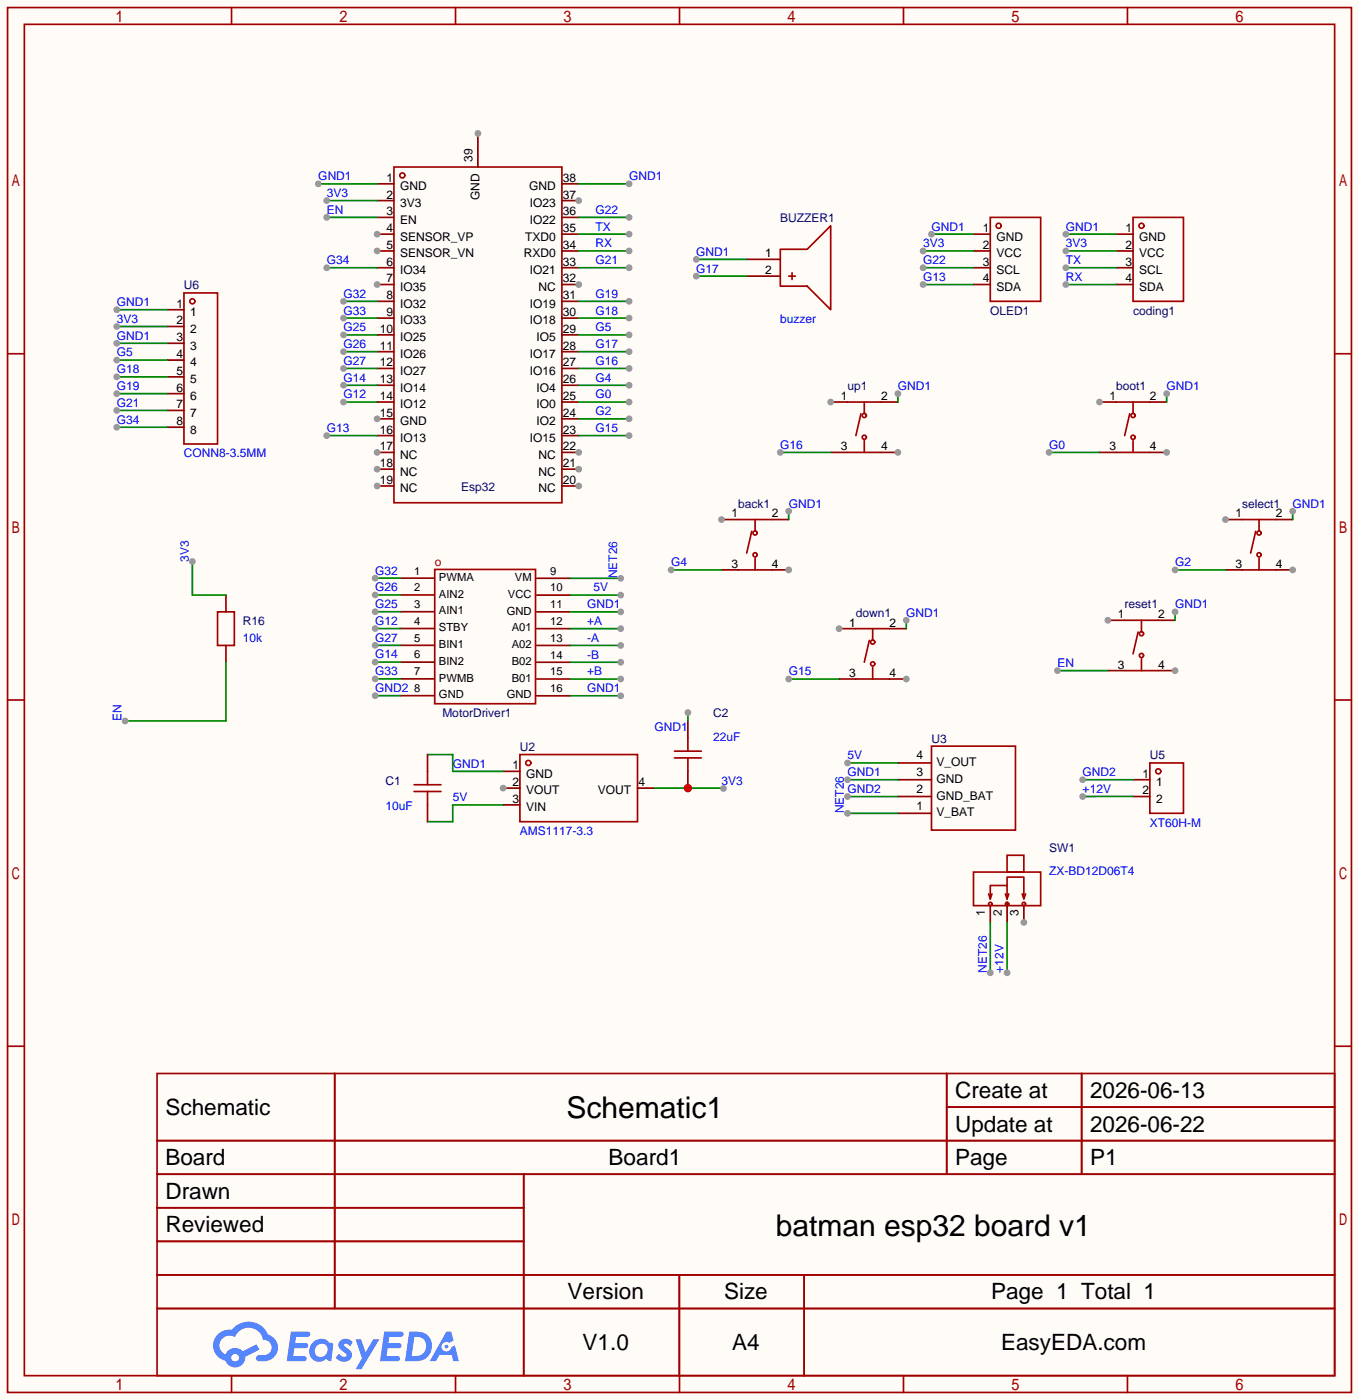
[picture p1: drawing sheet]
<svg xmlns="http://www.w3.org/2000/svg" width="205mm" height="212mm" viewBox="0 0 205 212" stroke-linecap="round" stroke-linejoin="round" font-family="sans-serif">
<path d="M0 0h205.5v211.8h-205.5z" fill="#fffcf7"/>
<g fill="none" stroke="#a10000" stroke-width=".25">
<path d="M1.1 1.1h203.2v209.6h-203.2zM3.7 3.7h198.1v204.5h-198.1zM35 1.1v2.6M68.9 1.1v2.6M102.7 1.1v2.6M136.6 1.1v2.6M170.5 1.1v2.6M1.1 53.5h2.6M201.8 53.5h2.5M1.1 105.9h2.6M201.8 105.9h2.5M1.1 158.3h2.6"/>
<path d="M201.8 158.3h2.5M23.7 162.4h178.1v45.8h-178.1zM23.7 172.6h178.1M23.7 177.7h178.1M50.6 162.4v35.6M79.2 177.7v30.5M143.1 162.4v15.3M143.1 167.5h58.7M163.5 162.4v15.3M23.7 182.8h55.5M23.7 192.9h178.1M23.7 187.8h55.5"/>
<path d="M23.7 198h178.1M102.7 192.9v15.3M121.6 192.9v15.3M35 208.2v2.5M68.9 208.2v2.5M102.7 208.2v2.5M136.6 208.2v2.5M170.5 208.2v2.5"/>
</g>
<g fill="#5487ff">
<path d="M51.5 202.8a1.3 1.3 0 0 1 1.8 .3l-.4 .6a.54 .54 0 0 0-.9-.2l.1 .1a2.32 2.32 0 0 1 1.1 1.4 1.36 1.36 0 0 1-1.1 1.1 1.36 1.36 0 0 1-1.4-.7l.6-.6a.7 .7 0 0 0 1.1 .3l-.1-.2a2.4 2.4 0 0 1-1.1-1.4l.1-.5z"/>
<path d="M53.8 202.7h.8l.7 1.9 1.2-1.9h.9l-2.7 4.5h-.9l.9-1.7z"/>
<path d="M44 201.5h1.6a1.31 1.31 0 0 1 1.3 .2 .4 .4 0 0 1-.4 .6h-1.7l-.2 .9h1.7a.4 .4 0 0 1 .3 .4 .4 .4 0 0 1-.4 .4h-1.7l-.2 1.2h.9a1.23 1.23 0 0 1 1.1 .2 .39 .39 0 0 1-.3 .6h-2.7z"/>
<path d="M58.1 201.5h1.6a1.32 1.32 0 0 1 1.3 .2 .39 .39 0 0 1-.4 .6h-1.7l-.2 .9h1.7a.4 .4 0 0 1 .3 .4 .4 .4 0 0 1-.4 .4h-1.7l-.2 1.2h.9a1.23 1.23 0 0 1 1.1 .2 .39 .39 0 0 1-.3 .6h-2.6z"/>
<path d="M67.5 201.5h.7l.4 1.3-.7 .4a.75 .75 0 0 0-1.1 .3 .75 .75 0 0 0 .5 1 .75 .75 0 0 0 1-.6l.5-.3 .6 2.4h-.9l-.2-1h-1.9l-.5 1h-.9z"/>
<path d="M61.9 201.5l-.7 4.5h1.5a2.27 2.27 0 0 0 2.5-1.7 2.27 2.27 0 0 0-1.3-2.7zM62.7 202.3a1.5 1.5 0 0 1 1.8 1.5 1.5 1.5 0 0 1-2 1.4h-.3z"/>
<path d="M47.3 203.1a1.62 1.62 0 0 0-.4 2.1 1.62 1.62 0 0 0 2 .7l.4-.3 .4 .3 .4 .1 .3-2.5-.2-.3h-.1a.57 .57 0 0 1-.6-.4 1.73 1.73 0 0 0-2.2 .3zM47.9 203.6a.96 .96 0 0 1 1.5 0 .96 .96 0 0 1-.3 1.5 .95 .95 0 0 1-1.3-.1 .95 .95 0 0 1 .1-1.4z"/>
<path d="M32.9 201.9a2.37 2.37 0 0 0 1.2 4 1.54 1.54 0 0 0 1.7 1 1.54 1.54 0 0 0 1.3-1.6l2.1-1.1-.4-.8-2.1 1.1a1.57 1.57 0 0 0-2.6 .4 1.5 1.5 0 0 1-.7-2.1 1.5 1.5 0 0 1 2.1-.5 2.23 2.23 0 0 1 2.3-1.4 2.23 2.23 0 0 1 2 1.8 1.16 1.16 0 0 1 1.3 1.1 1.16 1.16 0 0 1-1.1 1.3h-.7a.47 .47 0 0 0-.6 .3 .47 .47 0 0 0 .4 .6 2.26 2.26 0 0 0 2.9-2.5 2.12 2.12 0 0 0-1.5-1.6 3.2 3.2 0 0 0-5.4-.7h-.4a2.55 2.55 0 0 0-1.8 .7zM35 205.4a.58 .58 0 0 1 1.1 0 .58 .58 0 0 1-1.1 0z"/>
<circle cx="67.5" cy="203.8" r=".28"/>
</g>
<g fill="none" stroke="#a10000" stroke-width=".25">
<path d="M59.6 25.3h25.4v50.8h-25.4z"/>
<circle cx="60.8" cy="26.5" r=".38"/>
</g>
<path d="M57 27.8h2.6M57 30.4h2.6M57 32.9h2.6M57 35.4h2.6" fill="none" stroke="#870000" stroke-width=".25"/>
<circle cx="57" cy="35.4" r=".51" fill="#999"/>
<path d="M57 38h2.6" fill="none" stroke="#870000" stroke-width=".25"/>
<circle cx="57" cy="38" r=".51" fill="#999"/>
<path d="M57 40.5h2.6M57 43.1h2.6" fill="none" stroke="#870000" stroke-width=".25"/>
<circle cx="57" cy="43.1" r=".51" fill="#999"/>
<path d="M57 45.6h2.6M57 48.1h2.6M57 50.7h2.6M57 53.2h2.6M57 55.8h2.6M57 58.3h2.6M57 60.8h2.6M57 63.4h2.6" fill="none" stroke="#870000" stroke-width=".25"/>
<circle cx="57" cy="63.4" r=".51" fill="#999"/>
<path d="M57 65.9h2.6M57 68.5h2.6" fill="none" stroke="#870000" stroke-width=".25"/>
<circle cx="57" cy="68.5" r=".51" fill="#999"/>
<path d="M57 71h2.6" fill="none" stroke="#870000" stroke-width=".25"/>
<circle cx="57" cy="71" r=".51" fill="#999"/>
<path d="M57 73.5h2.6" fill="none" stroke="#870000" stroke-width=".25"/>
<circle cx="57" cy="73.5" r=".51" fill="#999"/>
<path d="M85 73.5h2.5" fill="none" stroke="#870000" stroke-width=".25"/>
<circle cx="87.5" cy="73.5" r=".51" fill="#999"/>
<path d="M85 71h2.5" fill="none" stroke="#870000" stroke-width=".25"/>
<circle cx="87.5" cy="71" r=".51" fill="#999"/>
<path d="M85 68.5h2.5" fill="none" stroke="#870000" stroke-width=".25"/>
<circle cx="87.5" cy="68.5" r=".51" fill="#999"/>
<path d="M85 58.3h2.5M85 55.8h2.5M85 53.2h2.5M85 50.7h2.5M85 48.1h2.5M85 45.6h2.5M85 43.1h2.5M85 65.9h2.5M85 63.4h2.5M85 60.8h2.5" fill="none" stroke="#870000" stroke-width=".25"/>
<circle cx="87.5" cy="43.1" r=".51" fill="#999"/>
<path d="M85 38h2.5M85 35.4h2.5M85 32.9h2.5M85 30.4h2.5M85 40.5h2.5" fill="none" stroke="#870000" stroke-width=".25"/>
<circle cx="87.5" cy="30.4" r=".51" fill="#999"/>
<path d="M72.3 20.2v5.1M85 27.8h2.5" fill="none" stroke="#870000" stroke-width=".25"/>
<circle cx="72.3" cy="20.2" r=".51" fill="#999"/>
<g fill="none" stroke="#a10000" stroke-width=".25">
<path d="M149.7 32.9h7.7v12.7h-7.7zM129.4 95.1h5.1M131.4 96.9l-.7 3.3M132 95.1v1.8M129.4 102.7h5.1M132 101v1.7"/>
<circle cx="151" cy="34.2" r=".38"/>
<circle cx="132" cy="97.2" r=".32"/>
<circle cx="132" cy="100.5" r=".32"/>
</g>
<path d="M147.2 35.4h2.5M147.2 38h2.5M147.2 40.5h2.5M147.2 43.1h2.5M126.9 95.1h2.5M134.5 95.1h2.5" fill="none" stroke="#870000" stroke-width=".25"/>
<circle cx="126.9" cy="95.1" r=".51" fill="#999"/>
<path d="M134.5 102.7h2.5" fill="none" stroke="#870000" stroke-width=".25"/>
<circle cx="137" cy="102.7" r=".51" fill="#999"/>
<path d="M125.6 60.8h2.5M133.2 60.8h2.6M126.9 102.7h2.5" fill="none" stroke="#870000" stroke-width=".25"/>
<g fill="none" stroke="#a10000" stroke-width=".25">
<path d="M128.1 68.5h5.1M128.1 60.8h5.1M130.2 62.6l-.8 3.3M130.7 60.8v1.8M130.7 66.7v1.8"/>
<circle cx="130.7" cy="66.2" r=".32"/>
<circle cx="130.7" cy="62.9" r=".32"/>
</g>
<circle cx="125.6" cy="60.8" r=".51" fill="#999"/>
<path d="M133.2 68.5h2.6" fill="none" stroke="#870000" stroke-width=".25"/>
<circle cx="135.8" cy="68.5" r=".51" fill="#999"/>
<path d="M109.1 78.6h2.5M116.7 78.6h2.6M125.6 68.5h2.5" fill="none" stroke="#870000" stroke-width=".25"/>
<g fill="none" stroke="#a10000" stroke-width=".25">
<path d="M111.6 78.6h5.1M114.2 78.6v1.8M111.6 86.2h5.1M113.7 80.4l-.8 3.3M114.2 84.5v1.7"/>
<circle cx="114.2" cy="83.9" r=".32"/>
<circle cx="114.2" cy="80.6" r=".32"/>
</g>
<circle cx="109.1" cy="78.6" r=".51" fill="#999"/>
<path d="M116.7 86.2h2.6" fill="none" stroke="#870000" stroke-width=".25"/>
<circle cx="119.3" cy="86.2" r=".51" fill="#999"/>
<path d="M109.1 86.2h2.5M167.5 93.9h2.6M175.1 93.9h2.6" fill="none" stroke="#870000" stroke-width=".25"/>
<g fill="none" stroke="#a10000" stroke-width=".25">
<path d="M170.1 93.9h5M172.1 95.6l-.8 3.3M172.6 93.9v1.7M172.6 99.7v1.8M170.1 101.5h5"/>
<circle cx="172.6" cy="99.2" r=".32"/>
<circle cx="172.6" cy="95.9" r=".32"/>
</g>
<circle cx="167.5" cy="93.9" r=".51" fill="#999"/>
<path d="M175.1 101.5h2.6" fill="none" stroke="#870000" stroke-width=".25"/>
<circle cx="177.7" cy="101.5" r=".51" fill="#999"/>
<path d="M166.2 60.8h2.6M173.9 60.8h2.5M167.5 101.5h2.6" fill="none" stroke="#870000" stroke-width=".25"/>
<g fill="none" stroke="#a10000" stroke-width=".25">
<path d="M168.8 68.5h5.1M168.8 60.8h5.1M170.8 62.6l-.7 3.3M171.3 60.8v1.8M171.3 66.7v1.8"/>
<circle cx="171.3" cy="66.2" r=".32"/>
<circle cx="171.3" cy="62.9" r=".32"/>
</g>
<circle cx="166.2" cy="60.8" r=".51" fill="#999"/>
<path d="M173.9 68.5h2.5" fill="none" stroke="#870000" stroke-width=".25"/>
<circle cx="176.4" cy="68.5" r=".51" fill="#999"/>
<path d="M166.2 68.5h2.6M185.3 78.6h2.5M192.9 78.6h2.6" fill="none" stroke="#870000" stroke-width=".25"/>
<g fill="none" stroke="#a10000" stroke-width=".25">
<path d="M187.8 78.6h5.1M190.4 78.6v1.8M187.8 86.2h5.1M189.9 80.4l-.8 3.3M190.4 84.5v1.7"/>
<circle cx="190.4" cy="83.9" r=".32"/>
<circle cx="190.4" cy="80.6" r=".32"/>
</g>
<circle cx="185.3" cy="78.6" r=".51" fill="#999"/>
<path d="M192.9 86.2h2.6" fill="none" stroke="#870000" stroke-width=".25"/>
<circle cx="195.5" cy="86.2" r=".51" fill="#999"/>
<g fill="none" stroke="#870000" stroke-width=".25">
<path d="M60.5 95.1h5.1M60.5 92.6h5.1M60.5 87.5h5.1M60.5 90h5.1M60.5 97.6h5.1M81.2 97.7h5M81.2 95.1h5M81.2 92.6h5M81.2 90h5M81.2 87.5h5M185.3 86.2h2.5M60.5 105.3h5.1"/>
<path d="M60.5 100.2h5.1M60.5 102.7h5.1M81.2 105.3h5M81.2 102.7h5M81.2 100.2h5"/>
</g>
<path d="M65.7 86.2h15.3v20.3h-15.3z" fill="none" stroke="#a10000" stroke-width=".25"/>
<path d="M87.5 27.8h7.6" fill="none" stroke="#008700" stroke-width=".25"/>
<circle cx="95.1" cy="27.8" r=".51" fill="#999"/>
<path d="M48.1 27.8h8.9" fill="none" stroke="#008700" stroke-width=".25"/>
<circle cx="48.1" cy="27.8" r=".51" fill="#999"/>
<path d="M56.7 105.3h3.8" fill="none" stroke="#008700" stroke-width=".25"/>
<circle cx="56.7" cy="105.3" r=".51" fill="#999"/>
<path d="M56.7 87.5h3.8" fill="none" stroke="#008700" stroke-width=".25"/>
<circle cx="56.7" cy="87.5" r=".51" fill="#999"/>
<path d="M51.9 45.6h5.1" fill="none" stroke="#008700" stroke-width=".25"/>
<circle cx="51.9" cy="45.6" r=".51" fill="#999"/>
<path d="M56.7 90h3.8" fill="none" stroke="#008700" stroke-width=".25"/>
<circle cx="56.7" cy="90" r=".51" fill="#999"/>
<path d="M56.7 92.6h3.8" fill="none" stroke="#008700" stroke-width=".25"/>
<circle cx="56.7" cy="92.6" r=".51" fill="#999"/>
<path d="M56.7 95.1h3.8" fill="none" stroke="#008700" stroke-width=".25"/>
<circle cx="56.7" cy="95.1" r=".51" fill="#999"/>
<path d="M56.7 97.6h3.8" fill="none" stroke="#008700" stroke-width=".25"/>
<circle cx="56.7" cy="97.6" r=".51" fill="#999"/>
<path d="M51.9 53.2h5.1" fill="none" stroke="#008700" stroke-width=".25"/>
<circle cx="51.9" cy="53.2" r=".51" fill="#999"/>
<path d="M56.7 100.2h3.8" fill="none" stroke="#008700" stroke-width=".25"/>
<circle cx="56.7" cy="100.2" r=".51" fill="#999"/>
<path d="M56.7 102.7h3.8" fill="none" stroke="#008700" stroke-width=".25"/>
<circle cx="56.7" cy="102.7" r=".51" fill="#999"/>
<path d="M51.9 50.7h5.1" fill="none" stroke="#008700" stroke-width=".25"/>
<circle cx="51.9" cy="50.7" r=".51" fill="#999"/>
<path d="M51.9 60.8h5.1" fill="none" stroke="#008700" stroke-width=".25"/>
<circle cx="51.9" cy="60.8" r=".51" fill="#999"/>
<path d="M51.9 55.8h5.1" fill="none" stroke="#008700" stroke-width=".25"/>
<circle cx="51.9" cy="55.8" r=".51" fill="#999"/>
<path d="M51.9 58.3h5.1" fill="none" stroke="#008700" stroke-width=".25"/>
<circle cx="51.9" cy="58.3" r=".51" fill="#999"/>
<path d="M51.9 48.1h5.1" fill="none" stroke="#008700" stroke-width=".25"/>
<circle cx="51.9" cy="48.1" r=".51" fill="#999"/>
<g fill="none" stroke="#a10000" stroke-width=".25">
<path d="M78.6 114.2h17.8v10.1h-17.8z"/>
<circle cx="79.9" cy="115.4" r=".38"/>
</g>
<path d="M76.1 116.7h2.5M76.1 119.3h2.5" fill="none" stroke="#870000" stroke-width=".25"/>
<circle cx="76.1" cy="119.3" r=".51" fill="#999"/>
<path d="M96.4 119.3h2.5M135.8 118h5M135.8 115.4h5M171.3 118h2.6M76.1 121.8h2.5M135.8 123.1h5M135.8 120.5h5M171.3 120.5h2.6" fill="none" stroke="#870000" stroke-width=".25"/>
<g fill="none" stroke="#a10000" stroke-width=".25">
<path d="M140.8 112.9h12.7v12.7h-12.7zM173.9 115.4h5v7.7h-5z"/>
<circle cx="175.1" cy="116.7" r=".38"/>
</g>
<path d="M86.2 105.3h7.7" fill="none" stroke="#008700" stroke-width=".25"/>
<circle cx="93.9" cy="105.3" r=".51" fill="#999"/>
<path d="M140.8 35.4h6.4" fill="none" stroke="#008700" stroke-width=".25"/>
<circle cx="140.8" cy="35.4" r=".51" fill="#999"/>
<path d="M195.5 77.3v1.3" fill="none" stroke="#008700" stroke-width=".25"/>
<circle cx="195.5" cy="77.3" r=".51" fill="#999"/>
<path d="M176.4 59.6v1.2" fill="none" stroke="#008700" stroke-width=".25"/>
<circle cx="176.4" cy="59.6" r=".51" fill="#999"/>
<path d="M119.3 77.3v1.3" fill="none" stroke="#008700" stroke-width=".25"/>
<circle cx="119.3" cy="77.3" r=".51" fill="#999"/>
<path d="M177.7 92.6v1.3" fill="none" stroke="#008700" stroke-width=".25"/>
<circle cx="177.7" cy="92.6" r=".51" fill="#999"/>
<path d="M135.8 59.6v1.2" fill="none" stroke="#008700" stroke-width=".25"/>
<circle cx="135.8" cy="59.6" r=".51" fill="#999"/>
<path d="M137 93.9v1.2" fill="none" stroke="#008700" stroke-width=".25"/>
<circle cx="137" cy="93.9" r=".51" fill="#999"/>
<path d="M86.2 87.5h7.7" fill="none" stroke="#008700" stroke-width=".25"/>
<circle cx="93.9" cy="87.5" r=".51" fill="#999"/>
<path d="M171.3 120.5h-7.6" fill="none" stroke="#008700" stroke-width=".25"/>
<circle cx="163.7" cy="120.5" r=".51" fill="#999"/>
<path d="M163.7 118h7.6" fill="none" stroke="#008700" stroke-width=".25"/>
<circle cx="163.7" cy="118" r=".51" fill="#999"/>
<path d="M86.2 95.1h7.7" fill="none" stroke="#008700" stroke-width=".25"/>
<circle cx="93.9" cy="95.1" r=".51" fill="#999"/>
<path d="M86.2 97.7h7.7" fill="none" stroke="#008700" stroke-width=".25"/>
<circle cx="93.9" cy="97.7" r=".51" fill="#999"/>
<path d="M86.2 100.2h7.7" fill="none" stroke="#008700" stroke-width=".25"/>
<circle cx="93.9" cy="100.2" r=".51" fill="#999"/>
<path d="M86.2 102.7h7.7" fill="none" stroke="#008700" stroke-width=".25"/>
<circle cx="93.9" cy="102.7" r=".51" fill="#999"/>
<path d="M86.2 90h7.7" fill="none" stroke="#008700" stroke-width=".25"/>
<circle cx="93.9" cy="90" r=".51" fill="#999"/>
<path d="M128.1 123.1h7.7" fill="none" stroke="#008700" stroke-width=".25"/>
<circle cx="128.1" cy="123.1" r=".51" fill="#999"/>
<path d="M128.1 120.5h7.7" fill="none" stroke="#008700" stroke-width=".25"/>
<circle cx="128.1" cy="120.5" r=".51" fill="#999"/>
<path d="M128.1 115.4h7.7" fill="none" stroke="#008700" stroke-width=".25"/>
<circle cx="128.1" cy="115.4" r=".51" fill="#999"/>
<path d="M128.1 118h7.7" fill="none" stroke="#008700" stroke-width=".25"/>
<circle cx="128.1" cy="118" r=".51" fill="#999"/>
<path d="M64.6 114.2h3.9v2.5h7.6M104 107.8v1.3M76.1 121.8h-7.6v2.5h-3.9" fill="none" stroke="#008700" stroke-width=".25"/>
<path d="M62.6 119.8h4.1M62.6 118.7h4.1M64.6 116.7v2M64.6 119.8v2M102 114.7h4M102 113.7h4M104 111.6v2.1M104 114.7v2" fill="none" stroke="#a10000" stroke-width=".25"/>
<path d="M64.6 114.2v2.5M104 109.1v2.5M104 116.7v2.6M64.6 121.8v2.5" fill="none" stroke="#870000" stroke-width=".25"/>
<circle cx="104" cy="107.8" r=".51" fill="#999"/>
<path d="M49.4 30.4h7.6" fill="none" stroke="#008700" stroke-width=".25"/>
<circle cx="49.4" cy="30.4" r=".51" fill="#999"/>
<path d="M139.6 38h7.6" fill="none" stroke="#008700" stroke-width=".25"/>
<circle cx="139.6" cy="38" r=".51" fill="#999"/>
<g fill="none" stroke="#a10000" stroke-width=".25">
<path d="M27.8 44.3h5.1v22.9h-5.1z"/>
<circle cx="29.1" cy="45.6" r=".38"/>
</g>
<path d="M25.3 46.9h2.5M25.3 49.4h2.5M25.3 51.9h2.5M25.3 54.5h2.5M25.3 57h2.5M25.3 59.6h2.5M25.3 62.1h2.5M25.3 64.6h2.5" fill="none" stroke="#870000" stroke-width=".25"/>
<path d="M17.7 46.9h7.6" fill="none" stroke="#008700" stroke-width=".25"/>
<circle cx="17.7" cy="46.9" r=".51" fill="#999"/>
<path d="M17.7 51.9h7.6" fill="none" stroke="#008700" stroke-width=".25"/>
<circle cx="17.7" cy="51.9" r=".51" fill="#999"/>
<path d="M86.2 92.6h7.7" fill="none" stroke="#008700" stroke-width=".25"/>
<circle cx="93.9" cy="92.6" r=".51" fill="#999"/>
<path d="M49.4 65.9h7.6" fill="none" stroke="#008700" stroke-width=".25"/>
<circle cx="49.4" cy="65.9" r=".51" fill="#999"/>
<path d="M87.5 65.9h7.6" fill="none" stroke="#008700" stroke-width=".25"/>
<circle cx="95.1" cy="65.9" r=".51" fill="#999"/>
<path d="M159.9 101.5h7.6" fill="none" stroke="#008700" stroke-width=".25"/>
<circle cx="159.9" cy="101.5" r=".51" fill="#999"/>
<path d="M158.6 68.5h7.6" fill="none" stroke="#008700" stroke-width=".25"/>
<circle cx="158.6" cy="68.5" r=".51" fill="#999"/>
<path d="M87.5 63.4h7.6" fill="none" stroke="#008700" stroke-width=".25"/>
<circle cx="95.1" cy="63.4" r=".51" fill="#999"/>
<path d="M87.5 58.3h7.6" fill="none" stroke="#008700" stroke-width=".25"/>
<circle cx="95.1" cy="58.3" r=".51" fill="#999"/>
<path d="M177.7 86.2h7.6" fill="none" stroke="#008700" stroke-width=".25"/>
<circle cx="177.7" cy="86.2" r=".51" fill="#999"/>
<path d="M139.6 40.5h7.6" fill="none" stroke="#008700" stroke-width=".25"/>
<circle cx="139.6" cy="40.5" r=".51" fill="#999"/>
<path d="M87.5 32.9h7.6" fill="none" stroke="#008700" stroke-width=".25"/>
<circle cx="95.1" cy="32.9" r=".51" fill="#999"/>
<path d="M87.5 40.5h7.6" fill="none" stroke="#008700" stroke-width=".25"/>
<circle cx="95.1" cy="40.5" r=".51" fill="#999"/>
<path d="M139.6 43.1h7.6" fill="none" stroke="#008700" stroke-width=".25"/>
<circle cx="139.6" cy="43.1" r=".51" fill="#999"/>
<path d="M17.7 54.5h7.6" fill="none" stroke="#008700" stroke-width=".25"/>
<circle cx="17.7" cy="54.5" r=".51" fill="#999"/>
<path d="M17.7 57h7.6" fill="none" stroke="#008700" stroke-width=".25"/>
<circle cx="17.7" cy="57" r=".51" fill="#999"/>
<path d="M17.7 59.6h7.6" fill="none" stroke="#008700" stroke-width=".25"/>
<circle cx="17.7" cy="59.6" r=".51" fill="#999"/>
<path d="M17.7 62.1h7.6" fill="none" stroke="#008700" stroke-width=".25"/>
<circle cx="17.7" cy="62.1" r=".51" fill="#999"/>
<path d="M17.7 64.6h7.6" fill="none" stroke="#008700" stroke-width=".25"/>
<circle cx="17.7" cy="64.6" r=".51" fill="#999"/>
<path d="M17.7 49.4h7.6" fill="none" stroke="#008700" stroke-width=".25"/>
<circle cx="17.7" cy="49.4" r=".51" fill="#999"/>
<path d="M87.5 50.7h7.6" fill="none" stroke="#008700" stroke-width=".25"/>
<circle cx="95.1" cy="50.7" r=".51" fill="#999"/>
<path d="M87.5 48.1h7.6" fill="none" stroke="#008700" stroke-width=".25"/>
<circle cx="95.1" cy="48.1" r=".51" fill="#999"/>
<path d="M87.5 45.6h7.6" fill="none" stroke="#008700" stroke-width=".25"/>
<circle cx="95.1" cy="45.6" r=".51" fill="#999"/>
<path d="M49.4 40.5h7.6" fill="none" stroke="#008700" stroke-width=".25"/>
<circle cx="49.4" cy="40.5" r=".51" fill="#999"/>
<path d="M101.5 86.2h7.6" fill="none" stroke="#008700" stroke-width=".25"/>
<circle cx="101.5" cy="86.2" r=".51" fill="#999"/>
<path d="M87.5 55.8h7.6" fill="none" stroke="#008700" stroke-width=".25"/>
<circle cx="95.1" cy="55.8" r=".51" fill="#999"/>
<path d="M118 68.5h7.6" fill="none" stroke="#008700" stroke-width=".25"/>
<circle cx="118" cy="68.5" r=".51" fill="#999"/>
<path d="M87.5 60.8h7.6" fill="none" stroke="#008700" stroke-width=".25"/>
<circle cx="95.1" cy="60.8" r=".51" fill="#999"/>
<path d="M49.4 32.9h7.6" fill="none" stroke="#008700" stroke-width=".25"/>
<circle cx="49.4" cy="32.9" r=".51" fill="#999"/>
<path d="M119.3 102.7h7.6" fill="none" stroke="#008700" stroke-width=".25"/>
<circle cx="119.3" cy="102.7" r=".51" fill="#999"/>
<path d="M32.9 92.6h2.5v5.1h-2.5z" fill="none" stroke="#a10000" stroke-width=".25"/>
<path d="M34.2 90v2.6M34.2 97.7v2.5" fill="none" stroke="#870000" stroke-width=".25"/>
<path d="M34.2 100.2v8.9h-15.3" fill="none" stroke="#008700" stroke-width=".25"/>
<circle cx="18.9" cy="109.1" r=".51" fill="#999"/>
<path d="M29.1 85v5h5.1" fill="none" stroke="#008700" stroke-width=".25"/>
<circle cx="29.1" cy="85" r=".51" fill="#999"/>
<g fill="none" stroke="#a10000" stroke-width=".25">
<path d="M171.3 32.9h7.6v12.7h-7.6z"/>
<circle cx="172.6" cy="34.2" r=".38"/>
</g>
<path d="M168.8 35.4h2.5M168.8 38h2.5M168.8 40.5h2.5M168.8 43.1h2.5" fill="none" stroke="#870000" stroke-width=".25"/>
<path d="M161.2 38h7.6" fill="none" stroke="#008700" stroke-width=".25"/>
<circle cx="161.2" cy="38" r=".51" fill="#999"/>
<path d="M161.2 35.4h7.6" fill="none" stroke="#008700" stroke-width=".25"/>
<circle cx="161.2" cy="35.4" r=".51" fill="#999"/>
<path d="M87.5 35.4h7.6" fill="none" stroke="#008700" stroke-width=".25"/>
<circle cx="95.1" cy="35.4" r=".51" fill="#999"/>
<path d="M161.2 40.5h7.6" fill="none" stroke="#008700" stroke-width=".25"/>
<circle cx="161.2" cy="40.5" r=".51" fill="#999"/>
<path d="M161.2 43.1h7.6" fill="none" stroke="#008700" stroke-width=".25"/>
<circle cx="161.2" cy="43.1" r=".51" fill="#999"/>
<path d="M87.5 38h7.6" fill="none" stroke="#008700" stroke-width=".25"/>
<circle cx="95.1" cy="38" r=".51" fill="#999"/>
<path d="M87.5 53.2h7.6" fill="none" stroke="#008700" stroke-width=".25"/>
<circle cx="95.1" cy="53.2" r=".51" fill="#999"/>
<path d="M98.9 119.3h10.5" fill="none" stroke="#008700" stroke-width=".25"/>
<circle cx="104" cy="119.3" r=".63" fill="#c00"/>
<circle cx="109.4" cy="119.3" r=".51" fill="#999"/>
<path d="M118 37.7h4l3.6-3.5v12.7l-3.6-3.6h-4zM119.3 41.8h1M119.8 41.3v1" fill="none" stroke="#a10000" stroke-width=".25"/>
<path d="M112.9 39.2h5.1M112.9 41.8h5.1" fill="none" stroke="#870000" stroke-width=".25"/>
<path d="M105.3 41.8h7.6" fill="none" stroke="#008700" stroke-width=".25"/>
<circle cx="105.3" cy="41.8" r=".51" fill="#999"/>
<path d="M105.3 39.2h7.6" fill="none" stroke="#008700" stroke-width=".25"/>
<circle cx="105.3" cy="39.2" r=".51" fill="#999"/>
<g fill="none" stroke="#a10000" stroke-width=".25">
<path d="M149.5 135.3l.2 .7M149.7 136v-2h2.6v2M150 135.3l-.3 .7M152 135.3l.3 .7M152.3 134v-1.3h2.5v3.1M152.5 135.3l-.2 .7M154.6 135.3l.2 .7 .3-.7"/>
<circle cx="149.7" cy="136.8" r=".25"/>
<circle cx="152.3" cy="136.8" r=".25"/>
<circle cx="154.8" cy="136.8" r=".25"/>
</g>
<path d="M149.7 137v2.6M152.3 136.5v3.1M154.8 137v2.6" fill="none" stroke="#870000" stroke-width=".25"/>
<circle cx="154.8" cy="139.6" r=".51" fill="#999"/>
<path d="M147.2 132h10.2v5h-10.2zM152.3 129.4h2.5v2.6h-2.5z" fill="none" stroke="#a10000" stroke-width=".25"/>
<path d="M152.3 139.6v7.6" fill="none" stroke="#008700" stroke-width=".25"/>
<circle cx="152.3" cy="147.2" r=".51" fill="#999"/>
<path d="M149.7 139.6v7.6" fill="none" stroke="#008700" stroke-width=".25"/>
<circle cx="149.7" cy="147.2" r=".51" fill="#999"/>
<g font-size="4.5">
<text x="85.7" y="169.2">Schematic1</text>
<text x="117.3" y="187">batman esp32 board v1</text>
</g>
<g font-size="3.4">
<text x="144.4" y="166.1">Create at</text>
<text x="164.8" y="166.1">2026-06-13</text>
<text x="25" y="168.7">Schematic</text>
<text x="144.4" y="171.2">Update at</text>
<text x="164.8" y="171.2">2026-06-22</text>
<text x="25" y="176.3">Board</text>
<text x="92" y="176.3">Board1</text>
<text x="144.4" y="176.3">Page</text>
<text x="164.8" y="176.3">P1</text>
<text x="25" y="181.4">Drawn</text>
<text x="25" y="186.5">Reviewed</text>
<text x="85.8" y="196.6">Version</text>
<text x="109.5" y="196.6">Size</text>
<text x="149.8" y="196.6">Page 1 Total 1</text>
<text x="88.1" y="204.2">V1.0</text>
<text x="110.7" y="204.2">A4</text>
<text x="151.4" y="204.2">EasyEDA.com</text>
</g>
<g font-size="1.8" fill="#00f">
<text x="48.1" y="27.3">GND1</text>
<text x="49.4" y="29.8">3V3</text>
<text x="95.1" y="27.3">GND1</text>
<text x="49.4" y="32.3">EN</text>
<text x="90" y="32.3">G22</text>
<text x="90" y="34.9">TX</text>
<text x="140.8" y="34.9">GND1</text>
<text x="161.2" y="34.9">GND1</text>
<text x="49.4" y="40">G34</text>
<text x="90" y="40">G21</text>
<text x="90" y="37.4">RX</text>
<text x="105.3" y="41.2">G17</text>
<text x="105.3" y="38.7">GND1</text>
<text x="139.6" y="37.4">3V3</text>
<text x="139.6" y="40">G22</text>
<text x="161.2" y="37.4">3V3</text>
<text x="161.2" y="40">TX</text>
<text x="17.7" y="46.3">GND1</text>
<text x="51.9" y="45">G32</text>
<text x="51.9" y="47.6">G33</text>
<text x="90" y="47.6">G18</text>
<text x="90" y="45">G19</text>
<text x="139.6" y="42.5">G13</text>
<text x="161.2" y="42.5">RX</text>
<text x="17.7" y="51.4">GND1</text>
<text x="17.7" y="53.9">G5</text>
<text x="17.7" y="48.9">3V3</text>
<text x="51.9" y="52.7">G26</text>
<text x="51.9" y="50.1">G25</text>
<text x="90" y="50.1">G5</text>
<text x="90" y="52.7">G17</text>
<text x="118" y="48.9">buzzer</text>
<text x="17.7" y="56.5">G18</text>
<text x="17.7" y="59">G19</text>
<text x="51.9" y="55.2">G27</text>
<text x="51.9" y="57.7">G14</text>
<text x="90" y="57.7">G4</text>
<text x="90" y="55.2">G16</text>
<text x="135.8" y="59">GND1</text>
<text x="176.4" y="59">GND1</text>
<text x="17.7" y="61.6">G21</text>
<text x="17.7" y="64.1">G34</text>
<text x="49.4" y="65.4">G13</text>
<text x="51.9" y="60.3">G12</text>
<text x="90" y="65.4">G15</text>
<text x="90" y="62.8">G2</text>
<text x="90" y="60.3">G0</text>
<text x="27.8" y="69.2">CONN8-3.5MM</text>
<text x="118" y="67.9">G16</text>
<text x="158.6" y="67.9">G0</text>
<text x="119.3" y="76.8">GND1</text>
<text x="195.5" y="76.8">GND1</text>
<text x="28.5" y="85" transform="rotate(-90 28.5 85)">3V3</text>
<text x="56.7" y="86.9">G32</text>
<text x="56.7" y="89.5">G26</text>
<text x="89.7" y="89.5">5V</text>
<text x="93.3" y="87.5" transform="rotate(-90 93.3 87.5)">NET26</text>
<text x="101.5" y="85.7">G4</text>
<text x="177.7" y="85.7">G2</text>
<text x="56.7" y="92">G25</text>
<text x="56.7" y="94.6">G12</text>
<text x="88.8" y="94.6">+A</text>
<text x="88.8" y="92">GND1</text>
<text x="137" y="93.3">GND1</text>
<text x="177.7" y="92">GND1</text>
<text x="36.7" y="97.1">10k</text>
<text x="56.7" y="97.1">G27</text>
<text x="56.7" y="99.6">G14</text>
<text x="88.8" y="97.1">-A</text>
<text x="88.8" y="99.7">-B</text>
<text x="159.9" y="100.9">EN</text>
<text x="56.7" y="104.7">GND2</text>
<text x="56.7" y="102.2">G33</text>
<text x="88.8" y="104.7">GND1</text>
<text x="88.8" y="102.2">+B</text>
<text x="119.3" y="102.2">G15</text>
<text x="18.4" y="109.1" transform="rotate(-90 18.4 109.1)">EN</text>
<text x="99" y="110.6">GND1</text>
<text x="107.8" y="112.1">22uF</text>
<text x="68.5" y="116.2">GND1</text>
<text x="109.1" y="118.7">3V3</text>
<text x="128.1" y="120">GND2</text>
<text x="128.1" y="114.9">5V</text>
<text x="128.1" y="117.4">GND1</text>
<text x="163.7" y="120">+12V</text>
<text x="163.7" y="117.4">GND2</text>
<text x="58.3" y="122.5">10uF</text>
<text x="68.5" y="121.2">5V</text>
<text x="127.6" y="123.1" transform="rotate(-90 127.6 123.1)">NET26</text>
<text x="173.9" y="125.1">XT60H-M</text>
<text x="78.6" y="126.3">AMS1117-3.3</text>
<text x="158.6" y="132.4">ZX-BD12D06T4</text>
<text x="149.2" y="147.2" transform="rotate(-90 149.2 147.2)">NET26</text>
<text x="151.7" y="147.2" transform="rotate(-90 151.7 147.2)">+12V</text>
</g>
<g font-size="1.8">
<text x="58.4" y="27.5">1</text>
<text x="60.5" y="28.8">GND</text>
<text x="71.5" y="24.5" transform="rotate(-90 71.5 24.5)">39</text>
<text x="80" y="28.8">GND</text>
<text x="85.1" y="27.5">38</text>
<text x="58.4" y="30">2</text>
<text x="58.4" y="32.6">3</text>
<text x="58.4" y="35.1">4</text>
<text x="60.5" y="31.3">3V3</text>
<text x="60.5" y="33.9">EN</text>
<text x="72.5" y="30.3" transform="rotate(-90 72.5 30.3)">GND</text>
<text x="80.1" y="33.9">IO22</text>
<text x="80.1" y="31.3">IO23</text>
<text x="85.1" y="35.1">35</text>
<text x="85.1" y="32.6">36</text>
<text x="85.1" y="30">37</text>
<text x="148.6" y="35.1">1</text>
<text x="170.2" y="35.1">1</text>
<text x="58.4" y="37.7">5</text>
<text x="58.4" y="40.2">6</text>
<text x="60.5" y="36.4">SENSOR_VP</text>
<text x="60.5" y="38.9">SENSOR_VN</text>
<text x="60.5" y="41.5">IO34</text>
<text x="79.2" y="38.9">RXD0</text>
<text x="79.4" y="36.4">TXD0</text>
<text x="80.1" y="41.5">IO21</text>
<text x="85.1" y="40.2">33</text>
<text x="85.1" y="37.7">34</text>
<text x="115.7" y="38.9">1</text>
<text x="115.7" y="41.5">2</text>
<text x="148.6" y="37.7">2</text>
<text x="148.6" y="40.2">3</text>
<text x="150.7" y="36.4">GND</text>
<text x="150.7" y="38.9">VCC</text>
<text x="150.7" y="41.5">SCL</text>
<text x="170.2" y="37.7">2</text>
<text x="170.2" y="40.2">3</text>
<text x="172.3" y="36.4">GND</text>
<text x="172.3" y="38.9">VCC</text>
<text x="172.3" y="41.5">SCL</text>
<text x="26.7" y="46.6">1</text>
<text x="28.8" y="47.8">1</text>
<text x="58.4" y="42.7">7</text>
<text x="58.4" y="45.3">8</text>
<text x="58.4" y="47.8">9</text>
<text x="60.5" y="44">IO35</text>
<text x="60.5" y="46.6">IO32</text>
<text x="80.1" y="46.6">IO19</text>
<text x="81.4" y="44">NC</text>
<text x="85.1" y="47.8">30</text>
<text x="85.1" y="45.3">31</text>
<text x="85.1" y="42.7">32</text>
<text x="148.6" y="42.7">4</text>
<text x="150.7" y="44">SDA</text>
<text x="170.2" y="42.7">4</text>
<text x="172.3" y="44">SDA</text>
<text x="26.7" y="49.1">2</text>
<text x="26.7" y="51.6">3</text>
<text x="28.8" y="50.4">2</text>
<text x="28.8" y="52.9">3</text>
<text x="57.4" y="50.4">10</text>
<text x="57.4" y="52.9">11</text>
<text x="60.5" y="49.1">IO33</text>
<text x="60.5" y="51.6">IO25</text>
<text x="80.1" y="49.1">IO18</text>
<text x="81.1" y="51.6">IO5</text>
<text x="85.1" y="52.9">28</text>
<text x="85.1" y="50.4">29</text>
<text x="26.7" y="54.2">4</text>
<text x="26.7" y="56.7">5</text>
<text x="26.7" y="59.3">6</text>
<text x="28.8" y="55.4">4</text>
<text x="28.8" y="58">5</text>
<text x="57.4" y="55.4">12</text>
<text x="57.4" y="58">13</text>
<text x="60.5" y="54.2">IO26</text>
<text x="60.5" y="56.7">IO27</text>
<text x="60.5" y="59.3">IO14</text>
<text x="80.1" y="56.7">IO16</text>
<text x="80.1" y="54.2">IO17</text>
<text x="81.1" y="59.3">IO4</text>
<text x="85.1" y="58">26</text>
<text x="85.1" y="55.4">27</text>
<text x="26.7" y="61.8">7</text>
<text x="26.7" y="64.3">8</text>
<text x="28.8" y="60.5">6</text>
<text x="28.8" y="63.1">7</text>
<text x="28.8" y="65.6">8</text>
<text x="57.4" y="60.5">14</text>
<text x="57.4" y="63.1">15</text>
<text x="57.4" y="65.6">16</text>
<text x="60.5" y="61.8">IO12</text>
<text x="60.5" y="64.3">GND</text>
<text x="81.1" y="64.3">IO2</text>
<text x="81.1" y="61.8">IO0</text>
<text x="85.1" y="65.6">23</text>
<text x="85.1" y="63.1">24</text>
<text x="85.1" y="60.5">25</text>
<text x="127.1" y="60.5">1</text>
<text x="133.2" y="60.5">2</text>
<text x="167.8" y="60.5">1</text>
<text x="173.9" y="60.5">2</text>
<text x="57.4" y="68.1">17</text>
<text x="57.4" y="70.7">18</text>
<text x="60.5" y="66.9">IO13</text>
<text x="60.5" y="69.4">NC</text>
<text x="60.5" y="72">NC</text>
<text x="80.1" y="66.9">IO15</text>
<text x="81.4" y="72">NC</text>
<text x="81.4" y="69.4">NC</text>
<text x="85.1" y="70.7">21</text>
<text x="85.1" y="68.1">22</text>
<text x="127.1" y="68.1">3</text>
<text x="133.2" y="68.1">4</text>
<text x="167.8" y="68.1">3</text>
<text x="173.9" y="68.1">4</text>
<text x="57.4" y="73.2">19</text>
<text x="60.5" y="74.5">NC</text>
<text x="81.4" y="74.5">NC</text>
<text x="85.1" y="73.2">20</text>
<text x="110.6" y="78.3">1</text>
<text x="116.7" y="78.3">2</text>
<text x="186.8" y="78.3">1</text>
<text x="192.9" y="78.3">2</text>
<text x="110.6" y="85.9">3</text>
<text x="116.7" y="85.9">4</text>
<text x="186.8" y="85.9">3</text>
<text x="192.9" y="85.9">4</text>
<text x="128.4" y="94.8">1</text>
<text x="134.5" y="94.8">2</text>
<text x="169" y="93.5">1</text>
<text x="175.1" y="93.5">2</text>
<text x="169" y="101.2">3</text>
<text x="175.1" y="101.2">4</text>
<text x="128.4" y="102.4">3</text>
<text x="134.5" y="102.4">4</text>
<text x="77.5" y="116.4">1</text>
<text x="77.5" y="118.9">2</text>
<text x="79.6" y="117.7">GND</text>
<text x="96.5" y="118.9">4</text>
<text x="138.6" y="120">2</text>
<text x="138.6" y="117.4">3</text>
<text x="138.6" y="114.9">4</text>
<text x="141.6" y="118.5">GND</text>
<text x="141.6" y="115.9">V_OUT</text>
<text x="172.7" y="117.7">1</text>
<text x="174.8" y="118.9">1</text>
<text x="77.5" y="121.5">3</text>
<text x="79.6" y="120.2">VOUT</text>
<text x="79.6" y="122.8">VIN</text>
<text x="90.4" y="120.2">VOUT</text>
<text x="138.6" y="122.5">1</text>
<text x="141.6" y="123.5">V_BAT</text>
<text x="141.6" y="121">GND_BAT</text>
<text x="172.7" y="120.2">2</text>
<text x="174.8" y="121.5">2</text>
<text x="148.9" y="138.5" transform="rotate(-90 148.9 138.5)">1</text>
<text x="151.5" y="138.5" transform="rotate(-90 151.5 138.5)">2</text>
<text x="154" y="138.5" transform="rotate(-90 154 138.5)">3</text>
</g>
<g font-size="1.8" fill="#000080">
<text x="118" y="33.6">BUZZER1</text>
<text x="27.8" y="43.8">U6</text>
<text x="149.7" y="47.6">OLED1</text>
<text x="171.3" y="47.6">coding1</text>
<text x="128.1" y="59">up1</text>
<text x="168.8" y="59">boot1</text>
<text x="69.7" y="74.3">Esp32</text>
<text x="111.6" y="76.8">back1</text>
<text x="187.8" y="76.8">select1</text>
<text x="36.7" y="94.6">R16</text>
<text x="129.4" y="93.3">down1</text>
<text x="170.1" y="92">reset1</text>
<text x="66.9" y="108.5">MotorDriver1</text>
<text x="78.6" y="113.6">U2</text>
<text x="107.8" y="108.5">C2</text>
<text x="140.8" y="112.4">U3</text>
<text x="58.3" y="118.7">C1</text>
<text x="173.9" y="114.9">U5</text>
<text x="158.6" y="128.9">SW1</text>
</g>
<text font-size="1.8" fill="#a00000" x="65.7" y="85.6">o</text>
<g font-size="1.7">
<text x="62.6" y="86.9">1</text>
<text x="62.6" y="89.5">2</text>
<text x="66.4" y="87.9">PWMA</text>
<text x="77.8" y="87.9">VM</text>
<text x="83.2" y="89.5">10</text>
<text x="83.2" y="87">9</text>
<text x="62.6" y="92">3</text>
<text x="62.6" y="94.6">4</text>
<text x="66.4" y="90.4">AIN2</text>
<text x="66.4" y="93">AIN1</text>
<text x="66.4" y="95.5">STBY</text>
<text x="76.6" y="93">GND</text>
<text x="76.8" y="90.4">VCC</text>
<text x="77.4" y="95.5">A01</text>
<text x="83.2" y="94.6">12</text>
<text x="83.2" y="92">11</text>
<text x="62.6" y="97.1">5</text>
<text x="62.6" y="99.6">6</text>
<text x="66.4" y="98">BIN1</text>
<text x="66.4" y="100.6">BIN2</text>
<text x="77.4" y="100.6">B02</text>
<text x="77.4" y="98.1">A02</text>
<text x="83.2" y="99.7">14</text>
<text x="83.2" y="97.1">13</text>
<text x="62.6" y="102.2">7</text>
<text x="62.6" y="104.7">8</text>
<text x="66.4" y="103.1">PWMB</text>
<text x="66.4" y="105.7">GND</text>
<text x="76.6" y="105.7">GND</text>
<text x="77.4" y="103.1">B01</text>
<text x="83.2" y="104.7">16</text>
<text x="83.2" y="102.2">15</text>
</g>
</svg>
